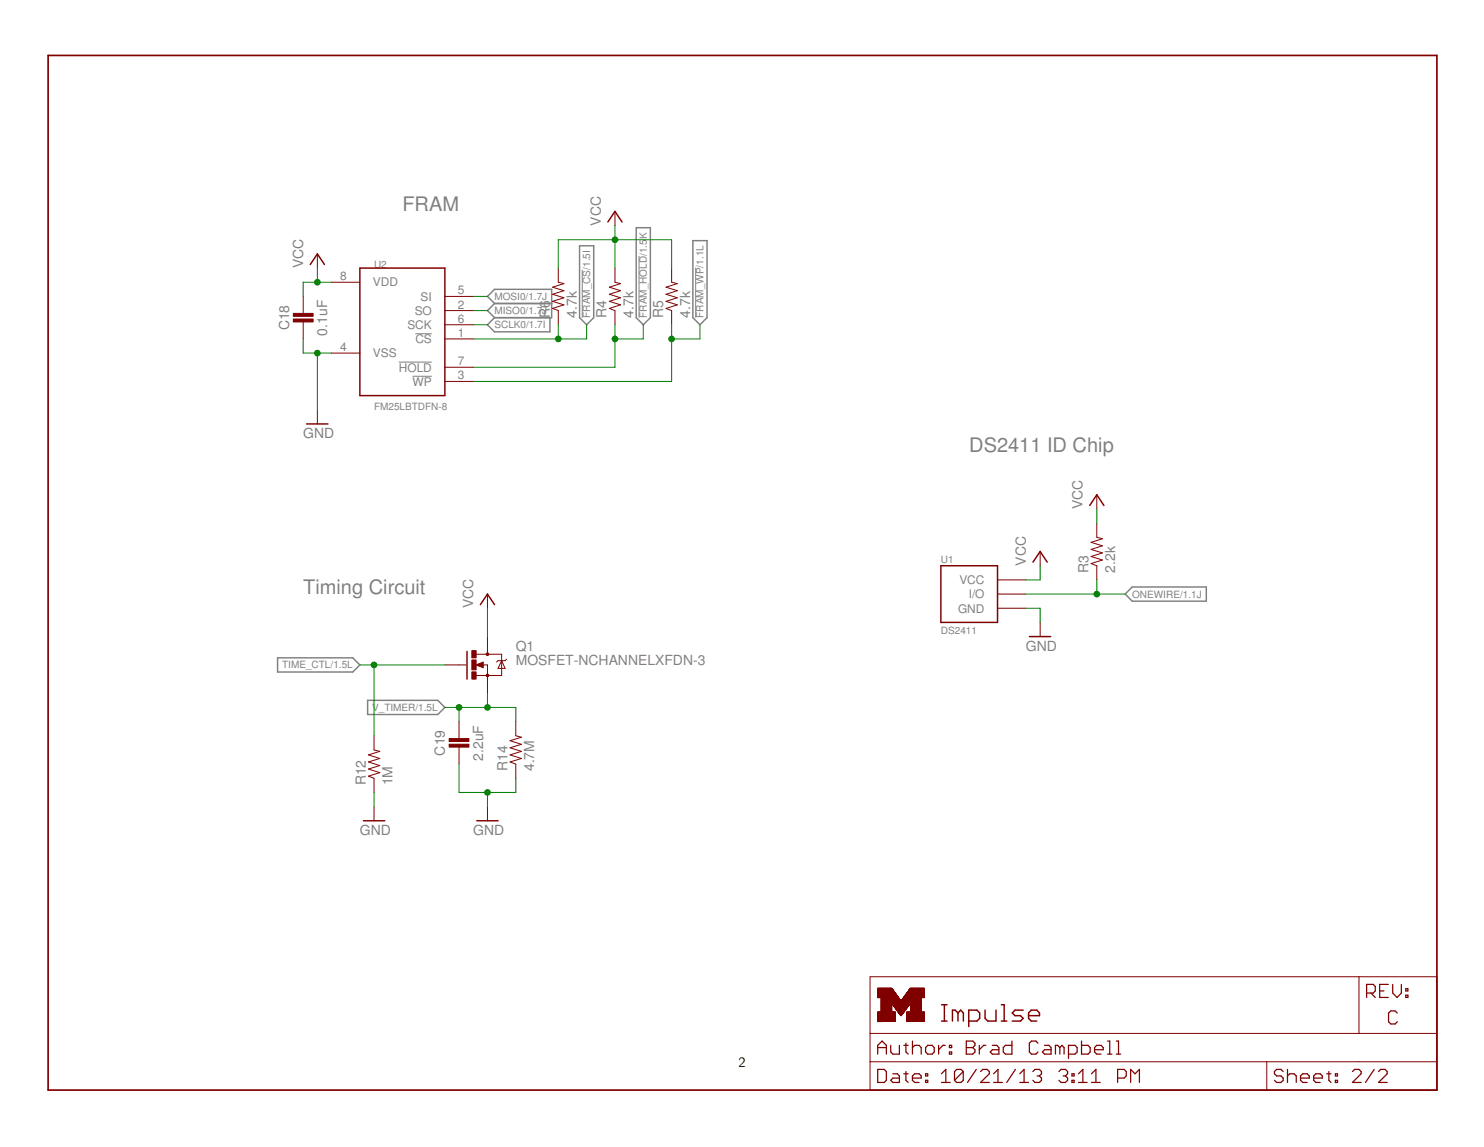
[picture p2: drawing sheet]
<svg xmlns="http://www.w3.org/2000/svg" width="279mm" height="216mm" viewBox="0 0 279 216" stroke-linecap="round" stroke-linejoin="round" font-family="sans-serif">
<path d="M109.6 50.8v9M120.3 48.2v11.6M131 50.4v9.4M75.1 68.2h6.2M77.7 70.8h3.6M78.2 62.8h3.1" fill="none" stroke="#808080" stroke-width=".19"/>
<path d="M93.1 57.1l-1.3-1.3 1.3-1.3h10.8v5.3h-10.8M93.1 57.1h10.8M93.1 57.1l-1.3 1.4 1.3 1.3M93.1 59.8l-1.3 1.3 1.3 1.4h10.4v-2.7M109.1 46.3h2.7v13.5l-1.4 1.3-1.3-1.3zM119.8 42.9h2.6v16.9l-1.3 1.3-1.3-1.3zM130.5 45.3h2.6v14.5l-1.3 1.3-1.3-1.3zM211.8 111.8l1.4-1.3h13.9v2.7h-13.9zM52.3 123.8h14.1l1.4 1.4-1.4 1.3h-14.1zM69.2 131.8h13.2l1.4 1.4-1.4 1.3h-13.2z" fill="none" stroke="#808080" stroke-width=".28"/>
<path d="M9.1 10.4h261.4v194.8h-261.4z" fill="none" stroke="#800000" stroke-width=".32"/>
<g fill="none" stroke="#800000" stroke-width=".19">
<path d="M115.8 39.8v2.7M57.1 55.8v3.2M59.8 47.8v2.7M62.4 53.1h5.4M83.8 55.8h5.3M83.8 58.5h5.3M105.1 50.5v2.6l1.1 .3-2.2 .7 2.2 .6-2.2 .7 2.2 .6-2.2 .7 2.2 .7-2.2 .7 1.1 .4v2.6M115.8 50.5v2.6l1 .3-2.1 .7 2.1 .6-2.1 .7 2.1 .6-2.1 .7 2.1 .7-2.1 .7 1.1 .4v2.6M126.4 50.5v2.6l1.1 .3-2.1 .7 2.1 .6-2.1 .7 2.1 .6-2.1 .7 2.1 .7-2.1 .7 1 .4v2.6M57.1 60.3v3.5M59.8 77.1v2.7M62.4 66.5h5.4"/>
<path d="M83.8 61.1h5.3M83.8 63.8h5.3M83.8 69.1h5.3M83.8 71.8h5.3M206.5 98.5v2.6l1.1 .3-2.2 .7 2.2 .6-2.2 .7 2.2 .7-2.2 .7 2.2 .6-2.2 .7 1.1 .4v2.7M206.5 93.1v2.7M91.8 111.8v2.7M91.8 119.8v3.3M187.8 111.8h5.3M187.8 109.2h5.3M187.8 114.5h5.3M195.8 103.8v2.7"/>
<path d="M195.8 117.2v2.6M70.4 138.5v2.7l1.1 .2-2.1 .7 2.1 .7-2.1 .6 2.1 .7-2.1 .7 2.1 .6-2.1 .7 1 .4v2.7M83.8 125.2h4M86.4 135.8v3.2M89.6 125.2l1.4-.6v1.1zM89.7 123.1h4.7v4h-4.8M90.8 125.2h1v5.3M94.4 124.4l.7 1.4h-1.3zM95.4 124.1l-.3 .3h-1.3l-.3 .2M97.1 135.8v2.7l1.1 .3-2.2 .6 2.2 .7-2.2 .7 2.2 .6-2.2 .7 2.2 .7-2.2 .6 1.1 .4v2.7M70.4 151.8v2.7M86.4 140.4v3.4"/>
<path d="M91.8 151.8v2.7M163.8 183.9h106.7v21.3h-106.7zM163.8 199.9h106.7M163.8 194.5h106.7M165.3 192.2h3.3M165.3 192.1h3.3M165.3 192h3.3M165.3 191.9h3.3M165.3 191.8h3.3M165.3 191.7h3.3M165.3 191.6h3.3M165.3 191.5h3.3"/>
<path d="M165.3 191.4h3.3M165.3 191.3h3.3M165.3 191.2h3.3M165.3 191.1h3.3M165.3 191h3.3M165.3 190.9h3.3M165.3 190.8h3.3M165.3 190.7h3.3M165.3 190.6h3.3M165.3 190.5h3.3M165.3 187.8h3.9M165.3 187.7h3.8"/>
<path d="M165.3 187.6l3.8 .1M165.3 187.6h3.8M165.3 187.6h3.7M165.3 187.5h3.7M165.3 187.4h3.6M165.3 187.3h3.5M165.3 187.2l3.5 .1M165.3 187.2h3.4M165.3 187.1l3.4 .1M165.3 187.1h3.4M165.3 187l3.4 .1M165.3 187h3.3"/>
<path d="M165.3 186.9h3.3M165.3 186.9h3.2M165.3 186.8h3.2M165.3 186.8h3.1M165.3 186.7h3.1M165.3 186.6h3.1M165.3 186.6h3M165.3 186.5h3M165.3 186.5h2.9M165.3 186.4h2.9M165.3 186.3h2.8M165.3 186.2l2.8 .1"/>
<path d="M165.3 186.2h2.7M165.3 186.1l2.7 .1M165.3 186.1h2.7M165.3 186.1h2.6M165.3 186h2.6M165.9 190.4h2M165.9 190.3h2M165.9 190.2h2M165.9 190.1h2M165.9 190h2M165.9 189.9h2M165.9 189.8h2"/>
<path d="M165.9 189.7h2M165.9 189.6h2M165.9 189.5h2M165.9 189.4h2M165.9 189.3h2M165.9 189.2h2M165.9 189.1h2M165.9 189h2M165.9 188.9h2M165.9 188.9h5.5M165.9 188.8h7.5M165.9 188.7h7.5"/>
<path d="M165.9 188.6h7.5M165.9 188.5h7.5M165.9 188.4h7.5M165.9 188.4h3.7M165.9 188.3h3.6M165.9 188.2h3.6M165.9 188.1h3.5M165.9 188h3.4M165.9 187.9l3.4 .1M165.9 187.9h3.4M165.9 187.8h3.3M168 189h3.3"/>
<path d="M168.1 189.1h3.1M168.1 189.2h3.1M168.2 189.3h2.9M168.2 189.3h2.8M168.3 189.3h2.7M168.3 189.4h2.6M168.4 189.5h2.5M168.4 189.6h2.4M168.5 189.6h2.3M168.5 189.7h2.3M168.6 189.7h2.1M168.6 192.3h-3.3"/>
<path d="M168.6 189.8h2.1M168.6 190.6h-3.3M168.7 189.9h1.9M168.8 190.1h1.7M168.8 190.1h1.6M168.9 190.2h1.5M168.9 190.2h1.4M169 190.3h1.3M169 190.4h1.3M169.1 190.4h1.1M169.1 190.5h1.1M169.1 190.6h1"/>
<path d="M169.2 190.6h.9M169.2 190.7h.8M169.3 190.7h.7M169.3 190.8h.6M169.4 190.9h.5M169.4 190.9h.4M169.5 191h.3M169.5 191.1h.2M169.6 191.1h.1M169.6 191.2h.1M169.7 188.4h3.7M169.7 188.3h3.7"/>
<path d="M169.8 191l-.3 .1M169.8 188.3h3.6M169.8 188.2h3.6M169.9 188.1h3.5M169.9 188h3.5M170 188h3.4M170 190.8h-.7M170 187.9h3.4M170.1 187.9h3.3M170.1 187.7h3.9M170.2 190.5h-1.1M170.2 187.7h3.8"/>
<path d="M170.2 187.6h3.8M170.3 187.6h3.7M170.3 187.5h3.7M170.4 187.4h3.6M170.4 187.3h3.6M170.5 187.3h3.5M170.5 190h-1.7M170.6 187.2h3.4M170.6 187.1h3.4M170.7 187h3.3M170.7 192.3h3.3M170.7 192.2h3.3"/>
<path d="M170.7 192.1h3.3M170.7 192h3.3M170.7 191.9h3.3M170.7 191.8h3.3M170.7 191.7h3.3M170.7 191.6h3.3M170.7 191.5h3.3M170.7 191.4h3.3M170.7 191.3h3.3M170.7 191.2h3.3M170.7 191.1h3.3M170.7 191h3.3"/>
<path d="M170.7 190.9h3.3M170.7 190.8h3.3M170.7 190.7h3.3M170.7 190.6h3.3M170.7 190.5h3.3M170.8 186.9h3.2M170.8 186.8h3.2M170.9 186.8h3.1M170.9 186.7h3.1M170.9 186.6h3.1M171 189.4h-2.7M171 186.6h3"/>
<path d="M171 186.5h3M171.1 186.5h2.9M171.1 186.4h2.9M171.1 189.2h-2.9M171.2 186.4h2.8M171.2 186.3h2.8M171.3 189h-3.3M171.3 186.2h2.7M171.3 188.9h-3.3M171.3 188.9h.1M171.3 186.1h2.7M171.4 186.1h2.6"/>
<path d="M171.4 190.5h.1M171.4 186h2.6M171.4 190.4h2M171.4 190.3h2M171.4 190.2h2M171.4 190.1h2M171.4 190h2M171.4 189.9h2M171.4 189.8h2M171.4 189.7h2M171.4 189.6h2M171.4 189.5h2"/>
<path d="M171.4 189.4h2M171.4 189.3h2M171.4 189.2h2M171.4 189.1h2M171.4 189h2M171.4 188.9h2M173.4 187.8h.1M174 187.8h-3.9M238.5 199.9v5.3M255.9 183.9v10.6"/>
</g>
<g fill="none" stroke="#800000" stroke-width=".23">
<path d="M165.2 198.4v-1.6l.9-.8 .8 .8v1.6M165.2 197.2h1.7M167.7 196.8v1.2l.4 .4h1.2v-1.6M170.2 196.8h.8M170.6 196.4v1.6l.4 .4M171.8 196v2.4M171.8 197.2l.4-.4h.8l.4 .4v1.2M174.7 196.8h.8l.4 .4v.8l-.4 .4h-.8l-.4-.4v-.8zM176.7 196.8v1.6M177.9 196.8h-.4l-.8 .8M178.8 196.8h.4v.4h-.4zM178.8 198h.4v.4h-.4z"/>
<path d="M181.9 197.2h1.3M181.9 196h1.3l.4 .4v.4l-.4 .4 .4 .4v.4l-.4 .4h-1.3zM184.4 196.8v1.6M185.6 196.8h-.4l-.8 .8M186.8 196.8h.9l.4 .4v1.2h-1.3l-.4-.4 .4-.4h1.3M190.5 196v2.4h-1.2l-.4-.4v-.8l.4-.4h1.2M195.4 196.4l-.4-.4h-.8l-.4 .4v1.6l.4 .4h.8l.4-.4M196.7 196.8h.8l.4 .4v1.2h-1.2l-.4-.4 .4-.4h1.2M199.5 197.2l-.4-.4h-.4v1.6M199.5 197.2v1.2M199.5 197.2l.4-.4 .4 .4v1.2M201.2 198.4h1.2l.4-.4v-.8l-.4-.4h-1.2v2.4"/>
<path d="M203.6 196v2.4h1.3l.4-.4v-.8l-.4-.4h-1.3M206.1 197.6h1.6v-.4l-.4-.4h-.8l-.4 .4v.8l.4 .4h.8M208.5 198.4h.9M208.5 196h.4v2.4M210.2 198.4h.8M210.2 196h.4v2.4M257.3 186.9h1.2l.4-.4v-.8l-.4-.4h-1.2v2.4M258.1 186.9l.8 .8M259.8 186.5h.8M261.4 185.3h-1.6v2.4h1.6M262.2 185.3v1.6l.8 .8 .8-.8v-1.6M263.1 190.7l-.4-.4h-.8l-.5 .4v1.6l.5 .4h.8l.4-.4"/>
<path d="M264.7 187.3h.4v.4h-.4zM264.7 186.1h.4v.4h-.4zM165.2 201.3h1.3l.4 .4v1.6l-.4 .5h-1.3zM168.1 202.1h.8l.4 .4v1.3h-1.2l-.4-.5 .4-.4h1.2M170.2 202.1h.8M170.6 201.7v1.6l.4 .5M171.8 202.9h1.6v-.4l-.4-.4h-.8l-.4 .4v.8l.4 .5h.8M174.3 203.3h.4v.5h-.4zM174.3 202.1h.4v.4h-.4zM177.2 203.8h1.7M177.2 202.1l.9-.8v2.5M181.4 201.7v1.6l-.5 .5h-.8l-.4-.5"/>
<path d="M181.4 201.7l-.5-.4h-.8l-.4 .4v1.6M181.4 201.7l-1.7 1.6M183.8 201.3l-1.6 2.5M184.6 201.7l.4-.4h.8l.5 .4v.4l-1.7 1.7h1.7M187.1 203.8h1.6M187.1 202.1l.8-.8v2.5M191.2 201.3l-1.7 2.5M192 203.8h1.6M192 202.1l.8-.8v2.5M194.5 201.7l.4-.4h.8l.4 .4v.4l-.4 .4M195.3 202.5h.4M195.7 202.5l.4 .4v.4l-.4 .5h-.8l-.4-.5"/>
<path d="M199.4 201.7l.4-.4h.8l.4 .4v.4l-.4 .4M200.2 202.5h.4M200.6 202.5l.4 .4v.4l-.4 .5h-.8l-.4-.5M201.8 203.3h.4v.5h-.4zM201.8 202.1h.4v.4h-.4zM203.1 203.8h1.6M203.1 202.1l.8-.8v2.5M205.5 203.8h1.6M205.5 202.1l.8-.8v2.5M210.4 202.9h1.2l.4-.4v-.8l-.4-.4h-1.2v2.5M212.9 203.8v-2.5l.8 .8 .8-.8v2.5M241.6 201.7l-.4-.4h-.8l-.5 .4v.4l.5 .4h.8l.4 .4v.4l-.4 .5h-.8l-.5-.5"/>
<path d="M242.4 202.5l.4-.4h.8l.5 .4v1.3M242.4 201.3v2.5M244.9 202.9h1.6v-.4l-.4-.4h-.8l-.4 .4v.8l.4 .5h.8M247.3 202.9h1.7v-.4l-.4-.4h-.9l-.4 .4v.8l.4 .5h.9M249.8 202.1h.8M250.2 201.7v1.6l.4 .5M251.4 203.3h.4v.5h-.4zM251.4 202.1h.4v.4h-.4zM254.6 201.7l.4-.4h.9l.4 .4v.4l-1.7 1.7h1.7M258.7 201.3l-1.6 2.5M259.5 201.7l.4-.4h.9l.4 .4v.4l-1.7 1.7h1.7"/>
</g>
<g fill="none" stroke="#800000" stroke-width=".28">
<path d="M58.4 49.8l1.4-2 1.3 2M67.8 50.5h16v24h-16zM114.4 41.8l1.4-2 1.3 2M57.7 79.8h4M205.2 95.1l1.3-2 1.3 2M90.4 113.8l1.4-2 1.3 2M177.1 106.5h10.7v10.7h-10.7zM193.8 119.8h4M194.5 105.8l1.3-2 1.4 2M87.9 122.6v5.2M68.4 154.5h4M89.8 154.5h4"/>
<path d="M177.3 192.2h1M177.3 189.1h1M177.8 189.1v3.1M180.4 190.7l-.6-.6h-.5v2.1M180.4 190.7v1.5M180.4 190.7l.5-.6 .5 .6v1.5M182.4 192.2h1.5l.5-.5v-1l-.5-.6h-1.5v3.1M185.5 190.1v1.6l.5 .5h1.5v-2.1M188.5 192.2h1.1M188.5 189.1h.6v3.1M192.6 190.1h-1.5l-.5 .6 .5 .5h1l.5 .5-.5 .5h-1.5M193.7 191.2h2v-.5l-.5-.6h-1l-.5 .6v1l.5 .5h1"/>
</g>
<g fill="#800000" stroke="#800000" stroke-width=".19">
<path d="M84.6 139h3.7v.6h-3.7z"/>
<path d="M84.6 140.1h3.7v.5h-3.7z"/>
<path d="M88.8 126.5h.8v1.3h-.8z"/>
<path d="M88.8 122.5h.8v1.3h-.8z"/>
<path d="M88.8 124.2h.8v1.9h-.8z"/>
<path d="M55.2 59h3.7v.5h-3.7z"/>
<path d="M55.2 60h3.7v.6h-3.7z"/>
</g>
<g fill="none" stroke="#800000" stroke-width=".44">
<circle cx="91.8" cy="123.1" r=".13"/>
<circle cx="91.8" cy="127.1" r=".13"/>
</g>
<path d="M90.8 124.9l-.9 .3 .9 .2v-.2h-.2" fill="none" stroke="#800000" stroke-width=".34"/>
<g fill="none" stroke="#008000" stroke-width=".19">
<path d="M59.8 50.5v2.6M62.4 53.1h-5.3v2.7M89.1 55.8h2.7M89.1 58.5h2.7M105.1 50.5v-5.4h21.3v5.4M115.8 42.5v8M57.1 63.8v2.7h5.3M59.8 66.5v10.6M89.1 61.1h2.7M105.1 61.1v2.7M110.4 61.1v2.7h-21.3M115.8 61.1v8h-26.7"/>
<path d="M121.1 61.1v2.7h-5.3M126.4 61.1v10.7h-37.3M131.8 61.1v2.7h-5.4M206.5 95.8v2.7M91.8 114.5v5.3M193.1 114.5h2.7v2.7M193.1 111.8h18.7M195.8 106.5v2.7h-2.7M206.5 109.2v2.6M67.8 125.2h16M70.4 125.2v13.3M83.8 133.2h13.3v2.6"/>
<path d="M86.4 133.2v2.6M91.8 130.5v2.7M70.4 149.2v2.6M86.4 143.8v5.4h10.7v-2.7M91.8 149.2v2.6"/>
</g>
<g fill="#008000" stroke="#008000" stroke-width=".19">
<circle cx="91.8" cy="149.2" r=".53"/>
<circle cx="59.8" cy="66.5" r=".53"/>
<circle cx="59.8" cy="53.1" r=".53"/>
<circle cx="115.8" cy="45.1" r=".53"/>
<circle cx="91.8" cy="133.2" r=".53"/>
<circle cx="86.4" cy="133.2" r=".53"/>
<circle cx="70.4" cy="125.2" r=".53"/>
<circle cx="105.1" cy="63.8" r=".53"/>
<circle cx="115.8" cy="63.8" r=".53"/>
<circle cx="126.4" cy="63.8" r=".53"/>
<circle cx="206.5" cy="111.8" r=".53"/>
</g>
<g font-size="3.8" fill="#808080">
<text x="75.8" y="39.8">FRAM</text>
<text x="182.5" y="85.1">DS2411 ID Chip</text>
<text x="57.1" y="111.8">Timing Circuit</text>
</g>
<text font-size="2.7" x="139" y="200.9">2</text>
<g font-size="2.6" fill="#808080">
<text x="113.1" y="42.5" transform="rotate(-90 113.1 42.5)">VCC</text>
<text x="57.1" y="50.5" transform="rotate(-90 57.1 50.5)">VCC</text>
<text x="103.5" y="59.8" transform="rotate(-90 103.5 59.8)">R6</text>
<text x="108.6" y="59.8" transform="rotate(-90 108.6 59.8)">4.7k</text>
<text x="114.2" y="59.8" transform="rotate(-90 114.2 59.8)">R4</text>
<text x="119.3" y="59.8" transform="rotate(-90 119.3 59.8)">4.7k</text>
<text x="124.9" y="59.8" transform="rotate(-90 124.9 59.8)">R5</text>
<text x="129.9" y="59.8" transform="rotate(-90 129.9 59.8)">4.7k</text>
<text x="54.4" y="62.2" transform="rotate(-90 54.4 62.2)">C18</text>
<text x="61.6" y="63.2" transform="rotate(-90 61.6 63.2)">0.1uF</text>
<text x="57.1" y="82.5">GND</text>
<text x="203.8" y="95.8" transform="rotate(-90 203.8 95.8)">VCC</text>
<text x="193.2" y="106.5" transform="rotate(-90 193.2 106.5)">VCC</text>
<text x="204.9" y="107.8" transform="rotate(-90 204.9 107.8)">R3</text>
<text x="210" y="107.8" transform="rotate(-90 210 107.8)">2.2k</text>
<text x="89.1" y="114.5" transform="rotate(-90 89.1 114.5)">VCC</text>
<text x="97.1" y="125.2">MOSFET-NCHANNELXFDN-3</text>
<text x="97.1" y="122.5">Q1</text>
<text x="193.2" y="122.5">GND</text>
<text x="83.8" y="142.2" transform="rotate(-90 83.8 142.2)">C19</text>
<text x="91" y="143.2" transform="rotate(-90 91 143.2)">2.2uF</text>
<text x="68.9" y="147.8" transform="rotate(-90 68.9 147.8)">R12</text>
<text x="73.9" y="147.8" transform="rotate(-90 73.9 147.8)">1M</text>
<text x="95.5" y="145.2" transform="rotate(-90 95.5 145.2)">R14</text>
<text x="100.6" y="145.2" transform="rotate(-90 100.6 145.2)">4.7M</text>
<text x="67.8" y="157.2">GND</text>
<text x="89.1" y="157.2">GND</text>
</g>
<g font-size="2.2" fill="#808080">
<text x="64.1" y="52.7">8</text>
<text x="70.2" y="53.9">VDD</text>
<text x="78.1" y="59.3">SO</text>
<text x="79.2" y="56.6">SI</text>
<text x="86.2" y="55.4">5</text>
<text x="86.2" y="58.1">2</text>
<text x="76.7" y="61.9">SCK</text>
<text x="78.2" y="64.6">CS</text>
<text x="86.2" y="60.8">6</text>
<text x="86.2" y="63.4">1</text>
<text x="64.1" y="66.1">4</text>
<text x="70.2" y="67.3">VSS</text>
<text x="75.1" y="69.9">HOLD</text>
<text x="86.2" y="68.8">7</text>
<text x="86.2" y="71.4">3</text>
<text x="77.7" y="72.6">WP</text>
<text x="180.6" y="110">VCC</text>
<text x="182.4" y="112.6">I/O</text>
<text x="180.4" y="115.3">GND</text>
</g>
<g font-size="1.9" fill="#808080">
<text x="121.8" y="45" transform="rotate(-90 121.8 45)">K</text>
<text x="70.4" y="50.5">U2</text>
<text x="93.1" y="56.5">MOSI0/1.7J</text>
<text x="93.1" y="59.1">MISO0/1.7J</text>
<text x="111.1" y="59.8" transform="rotate(-90 111.1 59.8)">FRAM_CS/1.5I</text>
<text x="121.8" y="59.8" transform="rotate(-90 121.8 59.8)">FRAM_HOLD/1.5</text>
<text x="132.5" y="59.8" transform="rotate(-90 132.5 59.8)">FRAM_WP/1.1L</text>
<text x="93.1" y="61.8">SCLK0/1.7I</text>
<text x="70.4" y="77.1">FM25LBTDFN-8</text>
<text x="177.1" y="105.9">U1</text>
<text x="213.2" y="112.5">ONEWIRE/1.1J</text>
<text x="177.1" y="119.3">DS2411</text>
<text x="53.1" y="125.8">TIME_CTL/1.5L</text>
<text x="70.1" y="133.8">V_TIMER/1.5L</text>
</g>
</svg>
